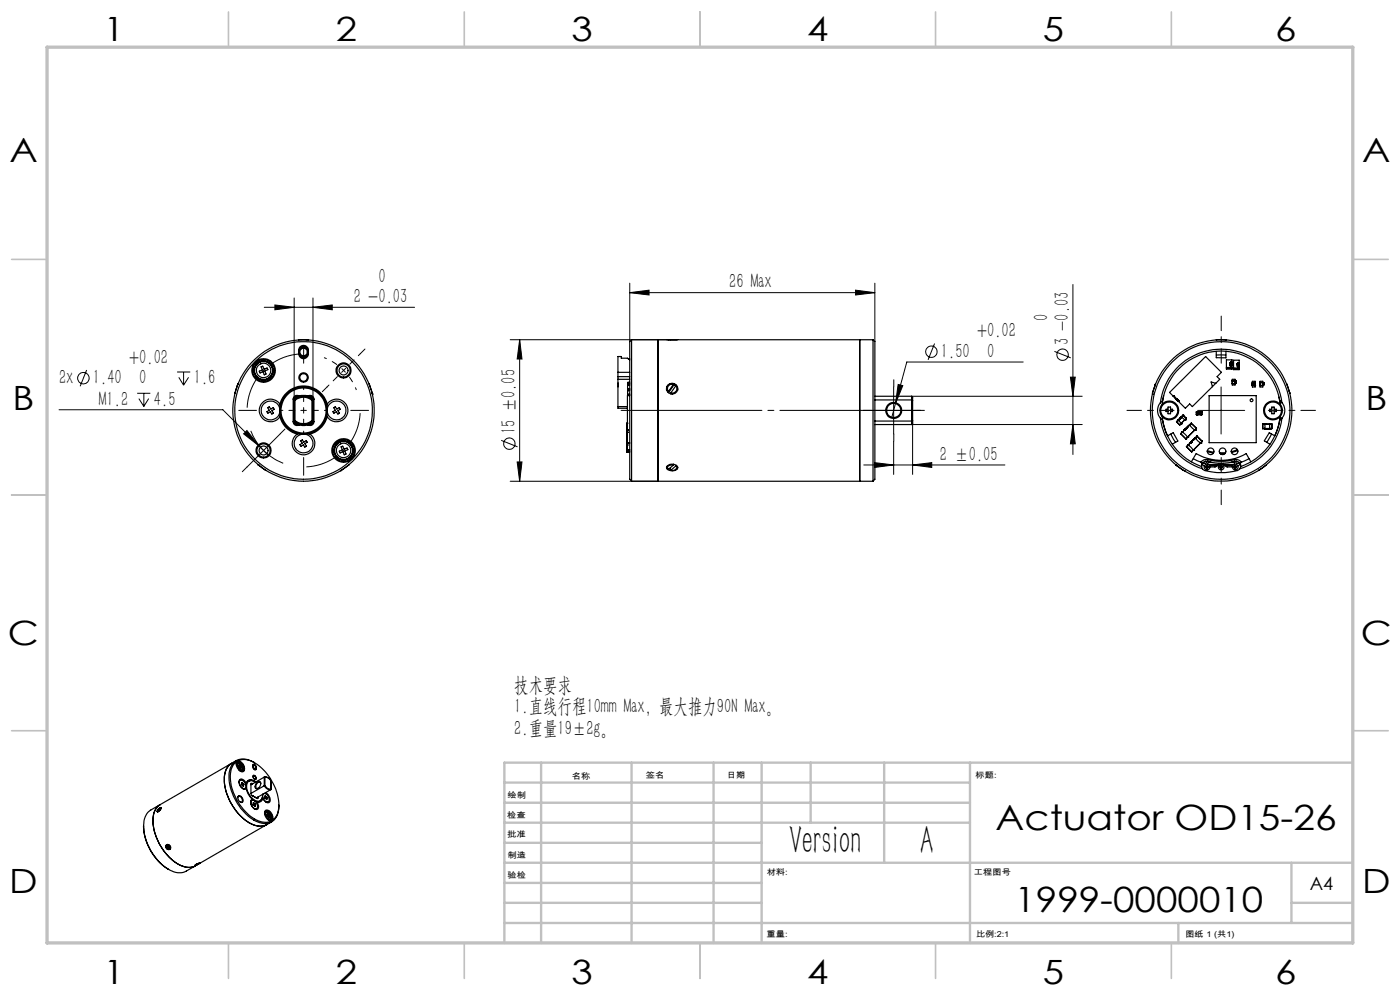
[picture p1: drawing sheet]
<svg xmlns="http://www.w3.org/2000/svg" width="297mm" height="210mm" viewBox="0 0 297 210" stroke-linecap="round" stroke-linejoin="round" font-family="sans-serif">
<g fill="none" stroke="#000" stroke-width=".21">
<path d="M18.4 78.5l-1.4 3.4M37.6 78.9h2.8M38.9 78.9v2.8M56.1 65.2h31.8M58.3 64.7l4.1 .5-4.1 .5zM62.4 63.2v21.6M66.4 65.2l4.1-.5v1zM66.4 63.2v21.6M108.2 72.1h35.6M110.2 72.1l.5 4.1h-1zM110.2 72.1v30M133.6 62.1l4.1-.5v1z"/>
<path d="M133.6 60.1v12.4M133.6 62.1h52M181.5 61.6l4.1 .5-4.1 .5zM185.6 60.1v12.4M198.3 72.9l-1.4 3.4M217.1 76.8h-24.7l-2.4 8.8M223.7 74.5l3.5 1.4M227.6 60.4v36M12.5 86.9h34.8l9.6 9.6M29.1 83.4h2.8M29.5 84.6l1 1.6M30.5 83.4v2.8"/>
<path d="M31.5 84.6l-1 1.6M37.9 80l1 1.7M40 80l-1.1 1.7M51.7 92l.7-.7 2.5 3.3zM53.2 91.4a12.1 12.1 0 0 0 6.9 6.9M59.4 92l-7 7.1M106.3 93.4l3.5 1.4M109.7 98h1l-.5 4.1zM183.2 98.6h30M184.6 87.1h10M185.5 98.1l4.1 .5-4.1 .6zM189.6 93.6v7"/>
<path d="M189.6 82.1v10M190 85.6l-.8 2.9M190.5 81.6l1 .2-1.5 3.8zM193.4 90.1h36.2M193.4 84.1h36.2M193.6 98.6l4.1-.5v1.1zM193.6 89.2v11.4M227.1 80h1l-.5 4.1zM227.6 90.1l.5 4h-1zM254.1 87.1h10M259 82.1v10M108.2 102.1h31.4"/>
<circle cx="197.6" cy="74.6" r="1.21"/>
<circle cx="225.4" cy="75.2" r="1.22"/>
<circle cx="17.7" cy="80.2" r="1.22"/>
<circle cx="108.1" cy="94.1" r="1.22"/>
</g>
<path d="M72.9 78.6a12 12 0 0 0-4.2-2.7M72.9 78.6a12 12 0 0 1 2.7 4.1" fill="none" stroke="#000" stroke-width=".21" stroke-dasharray="30.5 1.3 1.3 1.3" stroke-dashoffset="29.9" stroke-linecap="butt"/>
<path d="M63.8 75.1a12 12 0 0 0-11.4 11.4M65 99a12 12 0 0 0 11.4-11.4" fill="none" stroke="#000" stroke-width=".21" stroke-dasharray="30.5 1.3 1.3 1.3" stroke-dashoffset="23.5" stroke-linecap="butt"/>
<path d="M195.3 87.1h-63.5" fill="none" stroke="#000" stroke-width=".21" stroke-dasharray="30.5 1.3 1.3 1.3" stroke-dashoffset=".6"/>
<path d="M64.4 77.1v-3.8M76.4 75l1-1M52.4 99.1l-1 1M54.4 87.1h-3.8M59.5 92l1-1M64.4 97.1v3.7M69.4 82.1l-1 1M74.4 87.1h3.8M184.6 87.1h-1.5M189.6 82.1v-1.5M189.6 92.1v1.5M194.6 87.1h1.5" fill="none" stroke="#000" stroke-width=".21" stroke-dasharray="30.5 1.3 1.3 1.3"/>
<path d="M259.1 77.1v-10M249.1 87.1h-10M259.1 97.1v10M269.1 87.1h10" fill="none" stroke="#000" stroke-width=".21" stroke-dasharray="30.5 1.3 1.3 1.3" stroke-dashoffset="27.4"/>
<path d="M72.9 78.6l3.5-3.6M72.9 78.6l-3.5 3.5M64.4 87.1v-5M64.4 87.1h-5M64.4 87.1v5M64.4 87.1h5" fill="none" stroke="#000" stroke-width=".21" stroke-dasharray="30.5 1.3 1.3 1.3" stroke-dashoffset="29.9"/>
<g fill="none" stroke="#c0c0c0" stroke-width=".35">
<path d="M48.5 2.5v7.5M98.5 2.5v7.5M148.5 2.5v7.5M198.5 2.5v7.5M248.5 2.5v7.5M2.5 55h7.5M287 55h7.5M2.5 105h7.5M287 105h7.5M2.5 155h7.5M287 155h7.5M48.5 200v7.5"/>
<path d="M98.5 200v7.5M148.5 200v7.5M198.5 200v7.5M248.5 200v7.5"/>
</g>
<g fill="none" stroke="#c0c0c0" stroke-width=".5">
<path d="M107 178.8h54.6M107 174.5h98.8M107 170.3h98.8M107 166h98.8M114.8 161.8v38.2M134 161.8v38.2M151.4 161.8v38.2M161.6 161.8v38.2M172 161.8v12.7M187.6 161.8v21.2M205.8 161.8v38.2M287 161.8h-180v38.2"/>
<path d="M107 195.8h180M107 191.5h54.6M107 187.3h54.6M107 183h180M250 195.8v4.2M274 191.5h13M274 183v12.8"/>
</g>
<path d="M10 10h277v190h-277z" fill="none" stroke="#c0c0c0" stroke-width=".7"/>
<g fill="#000">
<path d="M58.3 64.7l4.1 .5-4.1 .5zM66.4 65.2l4.1-.5v1z"/>
<path d="M110.2 72.1l.5 4.1h-1zM109.7 98h1l-.5 4.1z"/>
<path d="M52.4 91.3l-.7 .7 3.2 2.6zM190.5 81.6l-.5 4 1.5-3.8z"/>
<path d="M193.6 98.6l4.1-.5v1.1zM185.5 98.1l4.1 .5-4.1 .6zM181.5 61.6l4.1 .5-4.1 .5zM133.6 62.1l4.1-.5v1z"/>
<path d="M227.6 90.1l.5 4h-1zM227.1 80h1l-.5 4.1z"/>
</g>
<g fill="none" stroke="#000" stroke-width=".25">
<path d="M55.4 77.8l.3-.1 .3 .6 .7-.2 .1 .3-.6 .3 .2 .6-.3 .2-.3-.7-.6 .3-.2-.4 .7-.2zM63.4 72.1h2M63.4 72.1h.1M63.5 75.5a1.24 1.24 0 0 0 1.8 0M63.5 73.9a1.21 1.21 0 0 1 1.8 0M63.7 73.5a1.02 1.02 0 0 1 1.1-.2 1.02 1.02 0 0 1 .6 1 1.58 1.58 0 0 1-.5 1.6 1.01 1.01 0 0 1-1.5-.8 1.74 1.74 0 0 1 .3-1.6zM65.4 72.1h.1M131.1 79.9h2.5M131.1 79h2.5M133.3 76.1h.3M133.6 76.3l-.5-.3h-1.3v-.4h-.7v11h2M134 72.1v30"/>
<path d="M134 72.1a1.73 1.73 0 0 0-.4 1.7v27.9l.4 .4M134 72.1h51.2M139.6 72.1v30zM141.6 72.1h2M182.4 72.1v30M185.2 72.1a1.6 1.6 0 0 1 .4 1.7v26.4a2.02 2.02 0 0 1-.4 1.9M185.2 72.1v30M258 75.3h2.1M258 74.5v1.4h2.1l.1-1.4M260 72.1h.1M260.1 72.1h-2.1M260.1 72.1h.1"/>
<path d="M260.2 76.3h1.2v2h-1.2zM260.2 78.1h1.2M260.2 78h1.2M260.9 77h.1M260.9 77.2h.1M260.9 77.1h.2M260.9 77.1h.3M260.9 77v.1M260.9 77h.2M261 77h.1M261 77.6l.1 .1M261 77.6h.1"/>
<path d="M261 77.2h.1M261 77.1h.1M261 77.1l-.1 .1M261 77.4v.2M261 77l.1 .2M261 77.1l.1 .1M261.1 77.2h.1M261.1 77.4h.1M261.1 77.4l-.1 .2M261.1 77h.1M261.1 76.9l-.2 .1M261.1 76.9h.1"/>
<path d="M261.1 76.9v.1M261.1 77.1h.1M261.1 77.4l.1 .1M261.1 77.6v.1M261.1 77.4v.2M261.1 77.6h.1M261.1 77l.1 .1M261.2 76.8h.1M261.2 76.9h.1M261.2 77.1h.1M261.2 77.4h-.2M261.2 77.4v.1"/>
<path d="M261.2 77.5h.1M261.2 77.5v.1M261.2 77.6l-.1 .1M261.2 77.2h.1M261.2 76.8v.4h-.3M261.2 77.4h-.1M261.2 76.8l-.1 .1M261.2 77.1h-.1M261.7 76.4h1.2v2h-1.2zM261.7 78.2h1.2M261.7 78.1h1.2M262.5 77.7h.2"/>
<path d="M262.5 77.7h.1M262.5 77.3h.1M262.5 77.2v.1M262.5 77.4h.1M262.5 77.1h.1M262.5 77.2h.1M262.5 77.1h.2M262.5 77v.3M262.6 77.5h.1M262.6 77.5l-.1 .2M262.6 77.3h-.1M262.6 77.3h.1"/>
<path d="M262.6 77.2v.1M262.6 77.1h.1M262.6 77h.1M262.6 77.2h.1M262.6 77.1v.3M262.6 77l-.1 .1M262.6 77.7h-.1M262.6 77v.2M262.6 77.7h.1M262.6 77.4h.1M262.6 77.1l.1 .1M262.7 77.2h.1"/>
<path d="M262.7 77.5h-.2v.2M262.7 77.5v.1M262.7 77.5h.1M262.7 77.6l-.1 .1M262.7 77.6h.1M262.7 77.6v.1M262.7 77.1h.1M262.7 77.4h.1M262.7 77.2l-.1 .1M262.7 77.3h.1M262.7 77h.1M262.7 77v.1"/>
<path d="M262.7 77.3v.1M262.7 77.7h.1M262.7 76.9h.1M262.7 77v.4h-.2M262.7 77.3l-.1 .1M262.7 77.1l-.2 .1M262.7 77.2h-.1M262.7 76.9l-.1 .1M262.7 76.9v.1M50.4 81.5l-.6 1.9M50.5 81.4l-.1 .1M50.5 81.5h-.1"/>
<path d="M54.8 98.6h.1M54.8 98.6l1.6 1.2M56.8 86.5l.3-.2 .4 .5 .5-.3 .2 .3-.5 .3 .3 .5-.3 .2-.4-.5-.5 .4-.2-.4 .5-.3zM59.4 85.7a5.2 5.2 0 0 1 5-3.8 5.2 5.2 0 0 1 5 3.8M59.4 85.7a2.4 2.4 0 0 0-3.6-.4 2.4 2.4 0 0 0 0 3.6 2.4 2.4 0 0 0 3.6-.5M59.4 88.4a5.3 5.3 0 0 0 3.6 3.7M59.4 85.7v.6M59.4 86.3v1.5M59.4 86.3a5 5 0 0 1 5-4.2 5 5 0 0 1 4.9 4.2M59.4 87.8a5 5 0 0 0 4.2 4.2M59.4 87.8v.6M62.2 89.5a.79 .79 0 0 0 1.2 .7"/>
<path d="M62.2 89.5h.2M62.2 84.7h.2M62.2 84.7v4.8M62.4 89.5a.58 .58 0 0 0 .9 .5M62.4 89.6l.8 .4M62.4 84.7v4.8M62.6 84.9l-.2-.1a2.95 2.95 0 0 1 4 0l-.2 .1M62.6 89.2l-.2 .1a3.1 3.1 0 0 0 4 0l-.2-.1M62.6 84.9a2.72 2.72 0 0 1 3.6 0M62.6 89.2a2.84 2.84 0 0 0 3.6 0M62.6 84.9v4.3M63 92.1a2.4 2.4 0 0 0-.4 3.6 2.4 2.4 0 0 0 3.6 0 2.4 2.4 0 0 0-.4-3.6"/>
<path d="M63.2 84.1l-.8 .5M63.3 90l.3-.1-.1 .3M63.3 84.1a.61 .61 0 0 0-.9 .6M63.3 90l.1 .2M63.4 84h.1M63.4 90.2h.1M63.4 84a.83 .83 0 0 0-1.2 .7M63.4 84l-.1 .1M63.5 84l.1 .2-.3-.1M63.5 90.2h1.8M63.5 84h1.8M63.6 92h1.6"/>
<path d="M63.6 92l-.6 .1M63.8 93.5l.3-.2 .4 .5 .4-.3 .3 .3-.5 .3 .3 .5-.3 .3-.4-.5-.4 .3-.3-.4 .5-.3zM65.2 92l.6 .1M65.3 90.2h.1M65.3 84l-.1 .2 .3-.1M65.4 84h-.1M65.4 84a.83 .83 0 0 1 1.2 .7M65.4 84l.1 .1M65.5 90l-.3-.1 .1 .3M65.5 84.1a.61 .61 0 0 1 .9 .6M65.5 90l-.1 .2M65.6 84.1l.8 .5"/>
<path d="M66.2 84.9v4.3M66.4 89.5a.58 .58 0 0 1-.9 .5M66.4 89.6l-.8 .4M66.4 89.5h.2M66.4 84.7h.2M66.4 84.7v4.8M66.6 89.5a.79 .79 0 0 1-1.2 .7M66.6 84.7v4.8M69.3 86.3v1.5M69.3 87.8a4.9 4.9 0 0 1-4.1 4.2M69.3 87.8l.1 .6M69.4 85.7a2.4 2.4 0 0 1 3.6-.4 2.4 2.4 0 0 1 0 3.6 2.4 2.4 0 0 1-3.6-.5"/>
<path d="M69.4 88.4a5.3 5.3 0 0 1-3.6 3.7M69.4 85.7l-.1 .6M70.8 86.5l.3-.2 .4 .5 .5-.3 .2 .3-.5 .3 .3 .5-.3 .2-.4-.5-.5 .4-.2-.4 .5-.3zM72.2 99.9h.1M72.4 99.8h.1M72.4 94.8l.3-.2 .3 .7 .6-.3 .2 .4-.7 .3 .3 .6-.4 .2-.2-.7-.7 .3-.1-.4 .6-.2zM74 98.6l-1.6 1.2M78.3 81.4l.1 .1M78.4 81.5l.6 1.9M79 83.4h-.1M79 83.4h.1M79 83.6h.1"/>
<path d="M131.1 86.2h2M131.1 81.3v.7M131.1 80.5h2.5M133 89.8h.1M133 93.6v.1M133 93.6h.1M133 92.5h.1M133 93.9h.1M133 94.4v1.1M133 95.5h.1M133 94.4h.1M133 90.9h.1"/>
<path d="M133 90.8h.1M133 91.2h.1M133 91.7v.8M133 91.7h.1M133 95.8v.1M133 94h.6M133 94h.1M133 90.8v.1M133 91.6v.1M133 95.9h.6M133 89.8v6M133 93.7h.1"/>
<path d="M133 95.8h.6M133.1 92.5h-.1M133.1 83.9h.5M133.1 81.6h.2M133.1 81.3h.5M133.1 82.7h.2M133.1 82.5h.5M133.1 83.8h.2M133.1 83.6h.5M133.3 81.7h.3M133.3 82.8h.3M133.6 95.5h-.6"/>
<path d="M133.6 81.1h-.5v12.8h.5M133.6 81.5h-.3v.3h-.2M133.6 82.6h-.3v.3h-.2M133.6 83.7h-.3v.2M141.4 99.1l.4 .5M141.4 82.5v.3M141.5 98.9a1.44 1.44 0 0 1 2.3 .3 1.46 1.46 0 0 1-2.4 .2zM141.8 83l-.1 .2M142.2 99.2l.1 .6M142.3 83.4l-.1 .1M142.9 98.6a.83 .83 0 0 0-1.2 .8l.1 .2M142.9 81.5a.96 .96 0 0 0-1.1 .4 .96 .96 0 0 0 0 1.1"/>
<path d="M142.9 98.6l-1.1 1M142.9 81.5l-1.1 1.5M142.9 98.5v.1M142.9 98.5h.1M143 81.4a1.19 1.19 0 0 0-1.6 1.3M143 81.6l.4 .2M143 81.4v.2M143 81.4l-.1 .1M143 81.6l-1.2 1.7M143.4 98.8a.56 .56 0 0 1 .1 .7 .56 .56 0 0 1-.7 .3h-.5M143.4 81.8a.96 .96 0 0 1 0 1.2 .96 .96 0 0 1-1.1 .4M143.4 98.8l-1.1 1"/>
<path d="M143.4 81.8l-1.1 1.6M143.4 98.7v.1M143.5 81.7l-.1 .1M143.8 99.1l-.5 .5M143.8 82.5v.3M185.6 84.1h7.8M185.6 90.1h7.8M185.6 89.3h7.8M185.6 84.8h7.8M193.4 84.1l.2 .1v.7M193.4 84.8l.2 .1M193.4 89.3v.8"/>
<path d="M193.4 84.1v.7M193.4 84.8v4.5M193.6 89.2v.7l-.2 .2M193.6 89.2l-.2 .1M193.6 84.9v4.3M244.5 83.6h.1M245.1 81.4l-.6 2M246.2 85.4a13 13 0 0 1 12.9-11.3 13 13 0 0 1 12.9 11.3M246.2 88.7a12.9 12.9 0 0 0 8.9 10.7M246.2 85.4a2.48 2.48 0 0 0 0 3.3M246.2 88.7l.4 .4a12.7 12.7 0 0 0 8.3 9.9M246.6 88.4l.2 1.5 .9 2.6 1.2-.7 1 1.7-1.2 .7"/>
<path d="M246.9 84l-.3 1.8M247.8 86.4h.5v.4h.4v.5h-.4v.5h-.5v-.5h-.4v-.5h.4zM248.1 83.2l7.7-7.6 3.3 3.4-.9 .9 .6 .6-5.9 5.7-.5-.5-.9 .9zM248.4 92.1l1 1.7M248.8 83.9h.1M248.8 84h.1M248.9 84.1h.1M249 84.1h.1M249.1 84.2h.1M249.2 84.3h.1M249.2 84.4h.1M249.3 84.4h.1"/>
<path d="M249.4 84.6h.1M249.4 84.5v.1M249.4 98.6h.1M249.4 98.6l1.7 1.2M249.5 84.6h.1M249.5 84.7h.1M249.6 84.7h.1M249.6 89.4v.1M249.6 89.5l.6 .6M249.6 89.5h.1M249.6 84.8h.1M249.6 89.5l.7 .6"/>
<path d="M249.7 84.8h.1M249.7 84.9h.1M249.8 84.9h.1M249.9 89.1h.1M249.9 89.1v.1M249.9 85h.1M249.9 89.1l-.3 .3M249.9 89.2l.6 .6M249.9 85.1h.1M250 85.2h.1M250.2 88.8h.1M250.2 90.1h.1"/>
<path d="M250.3 90.1h-.1M250.3 90.1h.1M250.3 88.8h.1M250.3 88.7v.1M250.3 88.7h.1M250.4 88.7h.1M250.4 88.6h.1M250.5 88.6h.1M250.5 88.5h.1M250.5 92h.1M250.5 92l1.1 1.1M250.5 88.5v.1"/>
<path d="M250.5 89.8h.1M250.5 89.8l-.2 .3M250.6 89.8h.1M250.6 89.8l-.3 .3M250.6 88.4h.1M250.7 88.4l.7 .6M250.7 88.4h.1M250.7 88.4l-1.1 1.1M250.8 91.6l-.3 .4M250.8 91.6h.1M250.8 91.6v.1M250.8 91.7h.1"/>
<path d="M250.8 91.7l1.1 1M250.9 91.6h-.1M251 88.1h.1M251 88.1l.6 .7M251 88.1l-.3 .3M251 88.1l-.4 .3M251 88.1l.7 .6M251.2 91.3h.1M251.2 99.9h.1M251.2 91.2h.1M251.2 91.2v.1M251.3 91.1v.1"/>
<path d="M251.3 89.1h.1M251.3 91.1h.1M251.4 89.1h.1M251.4 89v.1M251.4 89.1h-.1M251.4 91.1h.1M251.4 89l-.9 .8M251.4 89l-.8 .8M251.4 91h.1M251.5 91h.1M251.5 91l-.3 .2M251.5 90.9v.1"/>
<path d="M251.5 90.9h.1M251.6 93.1h.1M251.6 90.9h.1M251.6 90.8v.1M251.7 88.7h.1M251.6 88.8h.1M251.6 88.8l-.2 .2M251.7 88.7v.1M251.7 88.8l-.3 .3M251.7 94.7v.1M251.7 94.7h.1M251.7 94.8l1.1 1"/>
<path d="M251.7 90.7h.1M251.7 90.7v.1M251.7 94.7l1.1 1.1M251.8 90.7h.1M251.8 90.7h-.1M251.8 90.6v.1M251.8 90.6h.1M251.9 92.8h.1M251.9 92.7v.1M252 90.5l-.2 .1M252 90.5h.1M252 92.7h.1"/>
<path d="M252 92.7l-.1 .1M252 94.4h.1M252 90.4v.1M252.1 94.4l1.1 1.1M252 90.4h.1M252.1 94.3h.1M252.1 94.3l-.1 .1M252.3 90.2h.1M252.3 90.1v.1M252.3 90.1h.1M252.4 94h.1M252.4 90.1l1.1 1.1"/>
<path d="M252.4 90.1h.1M252.4 90.1l-1.9 1.9M252.5 93.9h.1M252.5 93.9l-.1 .1M252.6 93.9h.1M252.6 93.8v.1M252.6 93.8h.1M252.7 93.8h.1M252.7 93.8h-.1M252.7 89.8h.1M252.7 89.8l-.4 .3M252.7 98l1.1-1.8a10.6 10.6 0 0 0 10.6 0l1 1.8"/>
<path d="M252.7 93.7h.1M252.7 89.8l-.3 .3M252.7 89.8l1.1 1.1M252.7 89.8l1.1 1M252.8 95.8h.1M252.8 93.7h.1M252.8 93.6h.1M252.8 93.6v.1M252.9 93.4v.1M252.9 93.4h.1M252.9 93.4l.1 .1M253.1 93.3l-.1 .1"/>
<path d="M253.1 93.3v.1M253.1 95.5h.1M253.2 95.5h.1M253.2 93.3h-.1M253.2 93.3h.1M253.2 97.3l1.5 .7 .3 .2v.4M253.2 93.2v.1M253.2 93.2h.1M253.3 93.2h.1M253.3 93.2h-.1M253.3 93.1h.1M253.5 91.2h.1"/>
<path d="M253.5 92.9h.1M253.5 91.2l-.1 .1M253.6 92.8h.1M253.6 92.8l-.1 .1M253.6 92.9l1.1 1M253.6 92.9l-1.9 1.8M253.8 87.4h.1M253.8 87.9h.1M253.8 87.9v.1M253.8 90.9h.1M253.8 87.4v.5M253.8 90.9l-2.2 2.2"/>
<path d="M253.8 90.8v.1M253.8 87.4h1.2M253.8 88h1.2M253.8 87.4h.2M253.8 87.9h1.2M253.8 90.9l-.3 .3M253.9 92.5h.1M253.9 92.5l-2.2 2.2M253.9 92.5l-.3 .4M253.9 92.5l1.1 1.1M254 87.4h.1M254 87.4v.6"/>
<path d="M254 88h.1M254 92.5l1 1.1M254 87.4h.8M254.1 87.8h.1M254.1 87.9h.1M254.1 87.8v.1M254.2 87.9h.1M254.2 87.8v.1M254.2 87.8h.1M254.2 87.9h.3M254.2 87.8l-.1 .1M254.3 87.8h.1"/>
<path d="M254.3 87.9h.1M254.3 87.8v.1M254.4 87.8h.1M254.4 87.9h.1M254.4 87.8v.1M254.4 87.8h-.2M254.5 87.9h.1M254.5 87.8h.1M254.5 87.8v.1M254.5 87.8l-.1 .1M254.6 94h.1M254.7 93.9h.1"/>
<path d="M254.7 93.9l-1.9 1.9M254.7 94h.1M254.7 93.9v.1M254.7 94h-.1M254.8 87.4h.1M254.8 88h.1M254.8 87.4v.6M254.8 87.4h.2M254.9 99l.2 .4M255 87.4h.1M255 87.9h.1M255 87.9v.1"/>
<path d="M255 98.6l-.1 .4M255 87.4v.5M255 98.5l.5 .3M255 93.6h.1M255 93.6v.1M255 93.6l-.3 .3M255 93.7l-2.2 2.1M255.1 98.3h.1M255.1 99.4l.1 .2a11.4 11.4 0 0 0 7.7 0l.1-.2M255.4 98.2l-.3 .1M255.8 97.9h.1M255.8 97.9a.25 .25 0 0 1 0 .4 .25 .25 0 0 1-.4-.1l-.2-.1"/>
<path d="M255.8 99v.1M256.1 97.9h-.3M256.1 95.6l1.4 .3M256.1 95.8l1.3 .3M256.2 97.9a.97 .97 0 0 0-1.2 .7M256.2 97.9a11 11 0 0 0 5.7 0M256.3 97.5l-.1 .4M256.3 97.5a1.38 1.38 0 0 0-1.6 .6M256.3 97.5a11.2 11.2 0 0 0 5.5 0M256.3 97.9l.2 .2M256.3 99.1h.1M256.5 98.1h.5"/>
<path d="M256.5 98.1a.24 .24 0 0 0-.2 .3 .24 .24 0 0 0 .3 .1h2.1M256.5 98.1h.4M256.5 83.9h10v10h-10zM256.6 98.5a.35 .35 0 0 0 .6 .3h1.3M256.6 98.1h.1M257.9 81.3l-1-.3 .3 1M258.1 98.8l-.3 .3h-1.2M258.7 98.5v.1M258.7 98.3v.2M258.7 98.5h.1M259.3 98.5h.2M259.5 98.5v.1"/>
<path d="M259.5 98.3v.2M259.9 96.2l-1 .1M260 98.8l.3 .3h1.1M260 96l-1.3 .1M261.1 98.1h.6M261.2 98.1h.5M261.4 80.8h.1M261.4 80.5h.6v1.2h-.6zM261.4 81.4h.6M261.4 80.8h.6M261.5 98.5a.45 .45 0 0 1-.8 .3h-1.1M261.5 98.1h.1"/>
<path d="M261.5 81.4h.1M261.5 80.8h.1M261.7 98.1a.28 .28 0 0 1 .1 .4 .28 .28 0 0 1-.4 0h-1.9M261.8 99.1h.1M261.8 97.5l.1 .4M261.8 97.5a1.38 1.38 0 0 1 1.5 .6M261.9 97.9l-.2 .2M261.9 80.8h.1M261.9 81.4h.1M261.9 97.9a.99 .99 0 0 1 1.3 .7M262 81.3v.1M262 80.9h.1"/>
<path d="M262 81h.1M262 81.2h.1M262 80.9v.1M262 81.2v.1M262 81.1h.1M262 80.8h.1M262 97.9h.3M262.3 99v.1M262.3 97.9a.28 .28 0 0 0 .1 .4 .28 .28 0 0 0 .4-.1l.1-.1M262.4 97.9h-.1M262.5 95.4l-1.3 .4M262.6 95.6l-1.3 .4"/>
<path d="M262.7 98.2l.3 .1M263.1 98.5l-.5 .3M263.2 98.6v.4M263.2 99l-.2 .4M265 97.3l-1.7 .8-.1 .5M265.7 81.6h.1M265.7 81.5h.1M265.7 81.7h.1M265.7 81.4h.1M265.7 81.3v.1M265.7 81.3h.1M265.7 81.8h.1"/>
<path d="M265.7 81.8h.6M265.7 80.9h.6v1.2h-.6zM265.7 81.2h.5M265.7 81.2h.1M266.2 81.8h.1M266.2 81.2h.1M266.2 81.2v.6M267 99.8h.1M267.1 99.8h.1M267.3 81.8h.1M267.3 81.8h.6M267.3 80.9h.6v1.2h-.6z"/>
<path d="M267.3 81.2h.6h-.1M267.3 81.2h.1M267.4 81.8h.1M267.8 81.8h.1M267.9 90.9h.1M267.9 90h.1M267.9 81.3h.1M267.9 81.4h.1M267.9 89.9v.1M267.9 81.6h.1M267.9 81.5h.1M267.9 81.5v.1"/>
<path d="M267.9 81.7h.1M267.9 90.9h1.9M267.9 89.9v1M267.9 90h1.9M267.9 89.9h1.9M267.9 90.9h.4M268.3 89.9h.1M268.3 89.9v1M268.3 90.9h.1M268.4 89.9h.1M268.4 90.9h-.1M268.5 90.9h.1"/>
<path d="M268.6 90.9h.1M268.7 90.9h.1M268.7 98.6l-1.6 1.2M268.7 90.9h.3M268.8 90.9h.1M268.9 90.9h.1M269.3 89.9h.1M269.3 90.9h.1M269.4 90.9h.1M269.4 89.9v1M269.4 89.9h.1M269.4 90.9h.4"/>
<path d="M269.7 92.1l-1 1.7M269.8 90.9h.1M269.8 90h.1M269.8 89.9v.1M269.8 86.4h.5v.4h.5v.5h-.5v.5h-.5v-.5h-.5v-.5h.5zM269.8 90v.9M270.9 91.1l-.5 1.4-1.1-.7-1.1 1.7 1.2 .7M271.3 84.2l.3 1.6M271.5 85a12.6 12.6 0 0 0-12.4-10.5 12.6 12.6 0 0 0-12.5 10.5l-.4 .4M271.5 89.1a12.7 12.7 0 0 1-8.3 9.9M271.5 85l.1 .8M271.5 85l.5 .4"/>
<path d="M271.6 88.4l-.6 2.6M271.6 88.4l-.1 .7M272 88.7a12.9 12.9 0 0 1-9 10.7M272 85.4a2.48 2.48 0 0 1 0 3.3M272 88.7l-.5 .4M273 81.4l.6 2M273.6 83.4h.1M134 102.1h51.2M30.4 175.2a11.3 11.3 0 0 0 5.4 9.2M33.4 172v.2M33.4 172.1v.2M33.5 171.7l.6-.4a.75 .75 0 0 1-.8 .8z"/>
<path d="M33.5 172.1v.1M34 171.4l-.5 .3-.1 .4M34 171.4l-.6 .7M34 170.7a4 4 0 0 0-1.5 4.1 11.5 11.5 0 0 0 6 8.8 3.4 3.4 0 0 0 3 0M34 170.7l-2 1.1a4 4 0 0 0-1.5 4.2 11.3 11.3 0 0 0 6.4 9 3.1 3.1 0 0 0 2.6-.2l2-1.2M34 170.7a3.9 3.9 0 0 0-1.5 4 11 11 0 0 0 6.7 9.2l1.2 .1 1.1-.4M34.1 171.3v.1M34.1 171.3l-.1 .1M34.1 171.4l-.1 .4-.5 .3M34.1 171.4h.1M34.1 171.4l-.6 .7M35.3 179.2a.6 .6 0 0 0 .3 1"/>
<path d="M35.5 179.2a.47 .47 0 0 0-.3 .5 .47 .47 0 0 0 .4 .4M35.5 179.2l.1 .9M35.5 179.1v.1M35.7 179.2l.1 .8M35.8 179.3a.48 .48 0 0 1 .3 .4 .48 .48 0 0 1-.2 .5M35.8 179.3l.1 .9M35.8 179.2v.1M49.1 161.9a4.1 4.1 0 0 0-1.5 4.3 11.5 11.5 0 0 0 6.1 8.7 3.2 3.2 0 0 0 2.9 0M49.1 161.9a4 4 0 0 0-1.5 4.1 11 11 0 0 0 6.7 9.1l1.5 .1 .8-.3M49.1 161.9l-15.1 8.8M50 161.7a3.7 3.7 0 0 1 4.4 .4 11.1 11.1 0 0 1 4.7 9.8 2.93 2.93 0 0 1-4.7 2 10.8 10.8 0 0 1-5.4-10.3l.4-1.1zM50.1 162.1a.61 .61 0 0 1 .6-.6 .61 .61 0 0 1 .6 .5 1.02 1.02 0 0 1 .1 1.6h-.4"/>
<path d="M50.1 161.4l-1 .5M50.2 161.8h.1M50.3 161.6a1.33 1.33 0 0 1 1.6 1.5 .57 .57 0 0 1-.4 .6 .57 .57 0 0 1-.7-.2 1.65 1.65 0 0 1-.5-1.9zM50.4 162.1a.79 .79 0 0 1 .9 .2 .79 .79 0 0 1 .1 .9 .84 .84 0 0 1-1-1.1zM50.4 169.2a.43 .43 0 0 1 .5-.3 .43 .43 0 0 1 .4 .4 .45 .45 0 0 1 .2 .6 .45 .45 0 0 1-.5 .2M50.5 161.8a1.12 1.12 0 0 1 .9 1.6M50.5 161.8l-.3 .1M50.5 161.8l-.3 .2v.4M50.6 168.9a.8 .8 0 0 1 .8 .4 .8 .8 0 0 1-.1 .9 1.01 1.01 0 0 1-.7-1.3zM50.7 163.4l.4 .1 .3-.1M50.8 162.5v.1M50.8 162.5h-.2l.1 .2h.2l.1 .3h.1l-.1-.3"/>
<path d="M50.8 162.5l-.1 .1M50.8 162.6h.2M50.9 165.6a1.07 1.07 0 0 1 1.2 1.4 .51 .51 0 0 1-.4 .3 .51 .51 0 0 1-.5-.3 1.26 1.26 0 0 1-.3-1.4zM50.9 162.2l.1 .3M50.9 162.2l-.1 .3M50.9 162.2l-.1 .1M51 165.5l-.3 .4M51 162.5l.2 .1M51 162.5l-.2 .1M51 162.6l.1 .1M51 162.7l-.1 .1M51.2 162.6l.1 .1h-.3"/>
<path d="M51.2 162.6h-.2M51.2 166.4h.1M51.3 163.5v.1M51.3 166.3v.1M51.4 166l.1 .3M51.4 166v.3M51.4 166.3h-.2l.1 .2h.1M51.4 166.3l-.2 .1M51.4 166h-.1M51.4 163.4l-.2 .2M51.4 166.5l.1 .2h.2l-.1-.2M51.5 166.3h.1"/>
<path d="M51.5 166.3l-.2 .1M51.5 166.3l.1 .2M51.6 166.5h-.1M51.6 166.3l.2 .1-.2 .1M51.6 166.3h-.1M52 167.2l-.5 .1M52.1 167l.1 .3M52.2 166.2a.97 .97 0 0 0-1.4-.8 1.45 1.45 0 0 0 1.3 2l.1-.1M52.2 167.3a4.2 4.2 0 0 0 1.3 2.2M52.2 166.2l-.1 .4M53.2 165.6l-.6 .1M53.2 168.3l.1 .3 .4 .2"/>
<path d="M53.4 169.8a1.12 1.12 0 0 1 1 1.7 1.2 1.2 0 0 1-1-1.7zM53.4 169.8l-.2 .4M53.5 168.8h.1M53.5 166.3h-.2l-.1 .1M53.5 169.5a1.15 1.15 0 0 0 .3 1.9 .62 .62 0 0 0 .9 .2 .62 .62 0 0 0 .1-.9l-.3-.6M53.5 169.5l.3 .2M53.6 168.8h.1M53.6 166.3h-.4v2M53.7 168.8h.1M53.7 162.3a.65 .65 0 0 0 .6 1l.1-.2M53.7 162.3v-.1a.47 .47 0 0 1 .5 0 .47 .47 0 0 1 .2 .5M53.7 162.3l.3 .1"/>
<path d="M53.7 170.7h.1M53.7 168.8l.6 .4M53.7 162.3h.1M53.7 164.5l.3 .1M53.7 164.5a.48 .48 0 0 1 .6 .3 .48 .48 0 0 1-.2 .5 .63 .63 0 0 1-.4-.8zM53.7 162.4a.34 .34 0 0 1 .5 .2 .34 .34 0 0 1-.2 .4zM53.8 164.6a.39 .39 0 0 1 .4 .2 .39 .39 0 0 1-.1 .5l-.3-.2zM53.8 170.6h.1M53.8 170.6h-.1v.2h.2l.3 .2-.2-.3M53.8 170.3v.3M53.8 170.3l.2 .3M53.8 170.6l-.1 .1"/>
<path d="M53.8 170.3h-.1M54 169l.2 .1M54 170.6h-.2M54 161.8a3.4 3.4 0 0 0-4.8 .4 7.6 7.6 0 0 0 .6 7.2 9 9 0 0 0 6.1 5.3 3.1 3.1 0 0 0 3.3-3.4v-.6M54 170.6v.1M54 170.7l-.1 .1M54.1 170h.1M54.2 165.9a1.13 1.13 0 0 0-1.2-.3 1.13 1.13 0 0 0-.8 .9M54.2 170.5v.2h-.2M54.2 170.5l-.2 .1M54.2 165.9a1.1 1.1 0 0 0-1.4-.2 1.1 1.1 0 0 0-.5 1.3 3.2 3.2 0 0 0 2.5 3 1.17 1.17 0 0 0 .9-1.5M54.2 163.2l-.2 .1"/>
<path d="M54.2 169.1l.1 .1M54.2 170l.3 .1M54.3 165.1l-.1 .2M54.3 162.9l-.1 .3-.5-.3M54.3 169.2h.1a.21 .21 0 0 0 .2 .2 .21 .21 0 0 0 .2-.2M54.3 165.9a1.17 1.17 0 0 0-1.1-.5 1.17 1.17 0 0 0-1 .8M54.4 162.7v.4M54.4 163.1l-.2 .1M54.4 162.7l-.1 .1M54.4 171.5h-.5M54.5 166a.46 .46 0 0 1 .7-.2 .46 .46 0 0 1 0 .7 .76 .76 0 0 1-1 .7l-.1-.5zM54.6 169.2l-.1 .1"/>
<path d="M54.6 169.2h.2M54.6 169.1v.1M54.6 169.2l-.2 .1M54.8 169v.2M55.3 166.2a.47 .47 0 0 0-.5-.3 .47 .47 0 0 0-.4 .5 .45 .45 0 0 0-.2 .6 .45 .45 0 0 0 .6 .2M55.5 169.6l-.4 .4M55.7 168.5v.1M55.8 169.3a.94 .94 0 0 1-1.3 .8M55.8 169.3l-.1-.2a.97 .97 0 0 1-1.5 .9M56 168.3a1.17 1.17 0 0 1 .9 1.8 1.23 1.23 0 0 1-1.1-1.7M56.1 164.8a1.34 1.34 0 0 1 1.4 .8M56.1 166.7a1.37 1.37 0 0 0 1.4 .8"/>
<path d="M56.1 164.8l.1 .1M56.1 166.7l-2.9 1.6M56.1 164.8l-2.9 1.7M56.1 164.8v1.9M56.1 172.5a.55 .55 0 0 1 .4-.6 .55 .55 0 0 1 .7 .4 1.32 1.32 0 0 1 .3 1.7l-.5-.1M56.2 169.2h.1M56.2 172.3h.1M56.2 166.6l-.1 .1M56.2 166.6a1.28 1.28 0 0 0 1.3 .8v.1M56.2 164.9a1.26 1.26 0 0 1 1.3 .7M56.2 172.2h.1M56.2 164.9v1.7"/>
<path d="M56.3 169.2h.1M56.3 169.1l-.2 .1 .1 .2 .2-.1 .1 .3v-.3M56.3 168.9l.1 .2M56.3 168.9v.2M56.3 169.1l-.1 .1M56.3 168.9h-.1M56.3 168.2a1.48 1.48 0 0 1 .8 2 1.05 1.05 0 0 1-1.3-.9M56.4 171.9a1.46 1.46 0 0 1 1.2 2.2 1.46 1.46 0 0 1-1.2-2.2zM56.4 169.1h.2M56.4 169.1l-.1 .1M56.5 172.2a1.13 1.13 0 0 1 .9 1.6M56.5 172.2l-.3 .1"/>
<path d="M56.5 172.2l-.3 .1v.5M56.5 169.2h-.2M56.5 169.2v.1M56.5 172.4a.8 .8 0 0 1 .8 .4 .8 .8 0 0 1-.1 .9 .99 .99 0 0 1-.7-1.3zM56.5 169.3l-.1 .1M56.6 174.9l-15.1 8.7M56.6 169.1l.1 .2h-.2M56.6 169.1l-.1 .1M56.7 173.8l.4 .1 .3-.1M56.8 172.9v.1M56.8 172.9h-.2l.1 .2h.2l.2 .3-.1-.3M56.8 172.9l-.1 .1"/>
<path d="M56.8 173h.3M56.9 172.6l.1 .3M56.9 172.6h-.1v.3M56.9 172.6l-.1 .1M56.9 170.1h-.5M57 172.9h.2M57 172.9l-.2 .1M57 173.1l-.1 .1M57.1 173v.1M57.1 174h.1M57.2 172.9l.1 .2h-.3M57.2 172.9l-.1 .1"/>
<path d="M57.3 173.9v.2M57.4 173.8l-.2 .2M57.5 165.6h.1M57.5 165.6v1.9M57.5 167.5l-3.1 1.8M57.5 166v.6M57.6 174.3l-1 .6M35.6 180.1v.1M35.8 180h.1M35.8 180l-.2 .2M35.9 180.2h.1M41.4 183.5h.1"/>
<path d="M41.5 183.5l.2-.2 .1 .1zM41.8 183.3v.1M42 183.2l.4-.1zM42.3 183.1l.2-.1-.8 .3-.3 .2 .7-.2M42.4 183v.1"/>
<circle cx="55.9" cy="78.6" r="2.31"/>
<circle cx="55.9" cy="78.6" r="1.53"/>
<circle cx="55.9" cy="78.6" r="1.91"/>
<circle cx="55.9" cy="78.6" r="2.5"/>
<circle cx="55.9" cy="78.6" r="2.01"/>
<circle cx="64.4" cy="74.7" r=".8"/>
<circle cx="64.4" cy="74.7" r="1"/>
<circle cx="72.9" cy="78.6" r="1.6"/>
<circle cx="72.9" cy="78.6" r="1.39"/>
<circle cx="72.9" cy="78.6" r=".95"/>
<circle cx="55.9" cy="95.5" r="1.6"/>
<circle cx="55.9" cy="95.6" r="1.4"/>
<circle cx="55.9" cy="95.6" r=".95"/>
<circle cx="57.4" cy="87.1" r="2"/>
<circle cx="64.4" cy="87.1" r="14.6"/>
<circle cx="64.4" cy="87.1" r="15"/>
<circle cx="64.4" cy="87.1" r="4.8"/>
<circle cx="64.4" cy="94.1" r="2"/>
<circle cx="64.4" cy="80.1" r=".99"/>
<circle cx="64.4" cy="80.1" r=".81"/>
<circle cx="71.4" cy="87.1" r="2"/>
<circle cx="72.9" cy="95.5" r="2.31"/>
<circle cx="72.9" cy="95.6" r="1.53"/>
<circle cx="72.9" cy="95.6" r="1.91"/>
<circle cx="72.9" cy="95.6" r="2.5"/>
<circle cx="72.9" cy="95.5" r="2.01"/>
<circle cx="142.6" cy="82.4" r="1.18"/>
<circle cx="189.6" cy="87.1" r="1.69"/>
<circle cx="189.6" cy="87.1" r="1.49"/>
<circle cx="248.1" cy="87.1" r="2"/>
<circle cx="248.1" cy="87.1" r="1.8"/>
<circle cx="256.1" cy="99.1" r=".23"/>
<circle cx="256.1" cy="99.1" r=".59"/>
<circle cx="256.1" cy="99.1" r=".26"/>
<circle cx="256.8" cy="95.7" r=".7"/>
<circle cx="259" cy="87.1" r="14.6"/>
<circle cx="259" cy="99.1" r=".23"/>
<circle cx="259.1" cy="87.1" r="15"/>
<circle cx="259.1" cy="99.1" r=".59"/>
<circle cx="259.1" cy="99.1" r=".26"/>
<circle cx="259.4" cy="95.7" r=".7"/>
<circle cx="261.9" cy="95.7" r=".7"/>
<circle cx="262" cy="99.1" r=".23"/>
<circle cx="262.1" cy="99.1" r=".59"/>
<circle cx="262.1" cy="99.1" r=".26"/>
<circle cx="265.5" cy="84.9" r=".31"/>
<circle cx="270.1" cy="87.1" r="1.8"/>
<circle cx="270.1" cy="87.1" r="2"/>
<circle cx="35.7" cy="179.7" r=".54"/>
</g>
<g font-size="8.5">
<text x="167.3" y="181.2">Version</text>
<text x="195.1" y="181.2">A</text>
</g>
<g font-size="7.4">
<text x="211.2" y="176">Actuator OD15-26</text>
<text x="215.2" y="193.5">1999-0000010</text>
</g>
<g font-size="7.1">
<text x="22" y="8.7">1</text>
<text x="71.2" y="8.7">2</text>
<text x="121.2" y="8.7">3</text>
<text x="171.2" y="8.7">4</text>
<text x="221.2" y="8.7">5</text>
<text x="270.5" y="8.7">6</text>
<text x="2" y="34.4">A</text>
<text x="289" y="34.4">A</text>
<text x="2.7" y="86.9">B</text>
<text x="289.7" y="86.9">B</text>
<text x="1.7" y="136.9">C</text>
<text x="288.7" y="136.9">C</text>
<text x="2" y="189.4">D</text>
<text x="289" y="189.4">D</text>
<text x="22" y="208.7">1</text>
<text x="71.2" y="208.7">2</text>
<text x="121.2" y="208.7">3</text>
<text x="171.2" y="208.7">4</text>
<text x="221.2" y="208.7">5</text>
<text x="270.5" y="208.7">6</text>
</g>
<g font-size="4.4">
<text x="80.3" y="59.9">0</text>
<text x="75.1" y="64.3">2 -0.03</text>
<text x="154.7" y="61.2">26 Max</text>
<text x="207.3" y="71.5">+0.02</text>
<text x="222.4" y="68" transform="rotate(-90 222.4 68)">0</text>
<text x="27.4" y="77.1">+0.02</text>
<text x="199.6" y="75.9">1.50</text>
<text x="209.4" y="75.9">0</text>
<text x="226.7" y="73.2" transform="rotate(-90 226.7 73.2)">3 -0.03</text>
<text x="12.5" y="81.5">2x</text>
<text x="19.7" y="81.5">1.40</text>
<text x="29.5" y="81.5">0</text>
<text x="41.1" y="81.5">1.6</text>
<text x="21" y="86">M1.2</text>
<text x="32.6" y="86">4.5</text>
<text x="109.4" y="92.1" transform="rotate(-90 109.4 92.1)">15 ±0.05</text>
<text x="199.4" y="97.7">2 ±0.05</text>
<text x="109.1" y="146.8">技术要求</text>
<text x="109.1" y="151.3">1.直线行程10mm Max，最大推力90N Max。</text>
<text x="109.1" y="155.8">2.重量19±2g。</text>
</g>
<text font-size="3.9" x="277.9" y="188.8">A4</text>
<g font-size="1.7">
<text x="121.3" y="165.2">名称</text>
<text x="137" y="165.1">签名</text>
<text x="154.2" y="165.1">日期</text>
<text x="207" y="165.1">标题:</text>
<text x="107.6" y="173.5">检查</text>
<text x="107.7" y="169.3">绘制</text>
<text x="107.6" y="177.5">批准</text>
<text x="107.7" y="182">制造</text>
<text x="162.6" y="185.7">材料:</text>
<text x="206.6" y="185.7">工程图号</text>
<text x="107.7" y="186.3">验检</text>
<text x="162.6" y="198.7">重量:</text>
<text x="207.1" y="198.8">比例:2:1</text>
<text x="251.5" y="198.8">图纸 1 (共1)</text>
</g>
</svg>
